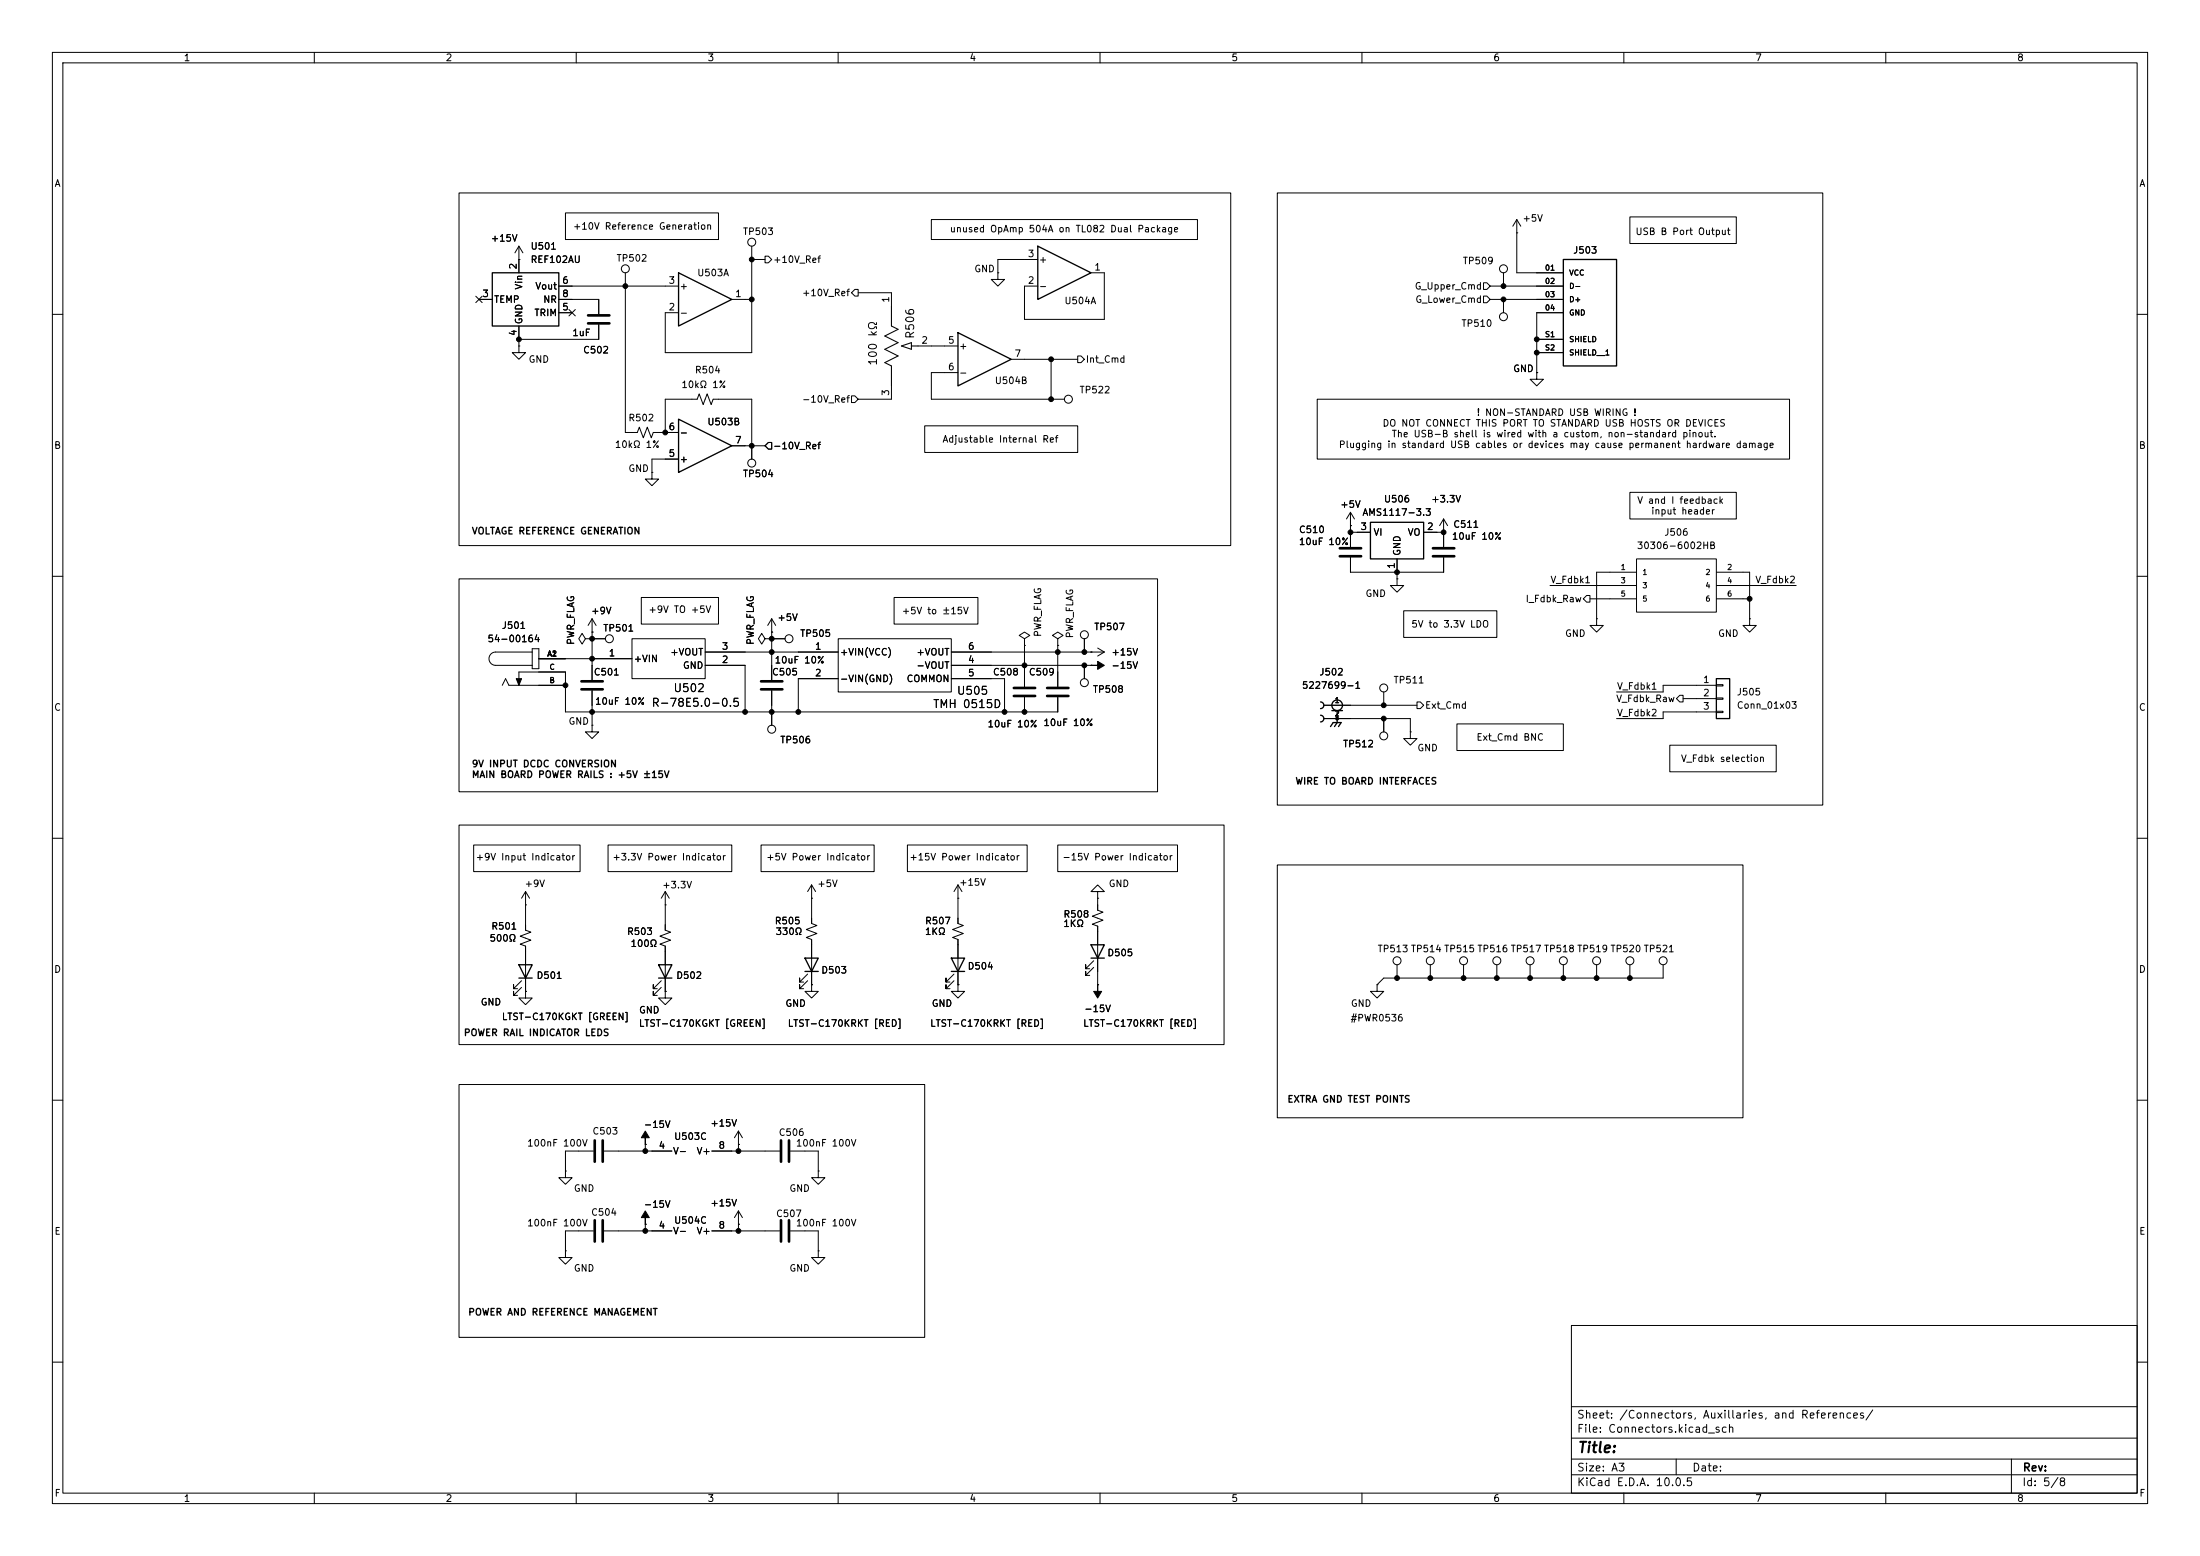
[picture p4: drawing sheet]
<svg xmlns="http://www.w3.org/2000/svg" width="420mm" height="297mm" viewBox="0 0 420 297" stroke-linecap="round" stroke-linejoin="round" font-family="sans-serif">
<g fill="none" stroke="#000" stroke-width=".19">
<path d="M10 10h400v277h-400zM12 12h396v273h-396zM60 10v2M110 10v2M160 10v2M210 10v2M260 10v2M310 10v2M360 10v2M87.6 36.8h147.3v67.3h-147.3zM243.8 36.8h104.2v116.9h-104.2zM90.8 56.5l1.2 1.3"/>
<path d="M91.4 57.2h2.6M92 56.5l-1.2 1.3M99.1 49.5h.1M99.1 47v5.1M99.1 47l-.8 1.3M99.1 47l.7 1.3M106.7 57.2h7.6v2.7M106.7 59.7h2.5M106.7 54.6h22.8M107.9 40.6h29.3v5.1h-29.3zM108.6 59.1l1.2 1.2M109.8 59.1l-1.2 1.2"/>
<path d="M119.4 52.1v30.5h2.3l.3-1.1 .8 2.1 .8-2.1 .7 2.1 .4-1h4.8M139.7 57.2h3.8M143.5 47v20.3h-16.5v-7.6h2.5M143.5 49.5h2.5M146 48.9h.7l.6 .6-.6 .7h-.7zM163.2 55.2h.6v1.3h-.6l-.6-.6zM163.8 55.9h6.4v2.5M177.8 41.9h50.8v3.8h-50.8zM190.5 52.1v1.2h-1.3l1.3 1.3 1.3-1.3h-1.3M190.5 52.1h.1M198.1 49.5h-7.6v2.6M208.3 52.1h2.5v8.9h-15.2v-6.4h2.5"/>
<path d="M283.2 56.5h.6l.7 .7-.7 .6h-.6zM283.2 54h.6l.7 .6-.7 .6h-.6zM284.5 57.2h13.9M284.5 54.6h13.9M287 52.1v2.5M287 57.2v2.5M289.6 44.5h.1M289.6 41.9l-.8 1.3M289.6 41.9l.7 1.3M289.6 41.9v10.2h8.8M298.4 59.7h-5v11.4M311.1 41.4h20.4v5.1h-20.4z"/>
<path d="M10 60h2M99.1 66v1.3h1.2l-1.2 1.3-1.3-1.3h1.3M99.1 66h.1M99.1 62.2v3.8M114.3 62v2.8h-15.2M162.6 75.6h.6l.6 .6-.6 .6h-.6zM170.2 73.7v2.5h-6.4M175.3 66h7.6M182.9 71.1h-5.1v5.1h25.4M193 68.6h12.7M200.7 68.6v7.6M205.7 67.9h.7l.6 .7-.6 .6h-.7z"/>
<path d="M251.5 76.2h90.1v11.4h-90.1zM293.4 71.1v1.3h-1.3l1.3 1.3 1.2-1.3h-1.2M293.4 71.1h.1M293.4 64.8h5M293.4 67.3h5M408 60h2M124.5 90.2v1.2h-1.3l1.3 1.3 1.2-1.3h-1.2M124.5 90.2h.1M127 82.6v-6.4h6.1l.4-1 .7 2 .8-2 .8 2 .3-1h7.4v11.4M129.5 87.6h-5v2.6M139.7 85.1h6.3M146 85.1l.7-.6h.6v1.2h-.6z"/>
<path d="M176.5 81.3h29.2v5.1h-29.2zM257.8 97.8v6.6M257.8 97.8l-.8 1.3M257.8 97.8l.8 1.3M275.6 99.1v5.3M275.6 99.1l-.8 1.2M275.6 99.1l.8 1.2M311.1 94h20.4v5.1h-20.4zM10 110h2M87.6 110.5h133.4v40.6h-133.4zM113 118.1l-.7 1.3M113 118.1l.8 1.3"/>
<path d="M113 118.1v11.7M122.4 114h14.8v5.1h-14.8zM147.3 118.1l-.7 1.3M147.3 118.1l.8 1.3M147.3 118.1v11.7M170.7 114h16v5.1h-16zM257.8 100.3h.1M257.8 101.6h3.8M257.8 106.4v2.8h17.8v-2.8M266.7 110.5v1.3h1.3l-1.3 1.2-1.3-1.2h1.3M266.7 110.5h.1M266.7 106.7v3.8"/>
<path d="M268 116.6h17.7v5.1h-17.7zM271.8 101.6h3.8M275.6 101.6h.1M295.9 111.8h16.5M302.9 113.7h.6v1.2h-.6l-.6-.6zM303.5 114.3h8.9M304.8 118.1v1.3h1.3l-1.3 1.3-1.3-1.3h1.3M304.8 118.1h.1M312.4 106.7h15.3v10.1h-15.3zM312.4 109.2h-7.6v8.9M327.7 109.2h6.3v8.9M327.7 111.8h15.2"/>
<path d="M327.7 114.3h6.3M334 118.1v1.3h1.3l-1.3 1.3-1.3-1.3h1.3M334 118.1h.1M408 110h2M95.9 130.8l.6-1.3 .7 1.3h10.7M99.1 130.8v-2.5h8.8v7.6h94v-2.8M101.6 124.5h-7a1.27 1.27 0 0 0-1.2 1.2 1.27 1.27 0 0 0 1.2 1.3h7M101.6 123.8h1.3v3.8h-1.3zM102.9 125.7h17.7M111.8 121.9l-.7-1-.6 1 .6 1 .7-1h1.2M113 121.9h.1M113 120.7h.1"/>
<path d="M113 138.4v1.3h-1.2l1.2 1.3 1.3-1.3h-1.3M113 138.4h.1M113 121.9h2.6M113 131.8v6.6M120.6 121.9h14v7.6h-14zM134.6 127h7.6v8.9M134.6 124.5h25.4M146 121.9l-.6-1-.6 1 .6 1 .6-1h1.3M147.3 120.7h.1M147.3 121.9h.1M147.3 131.8v6.6M147.3 121.9h2.6"/>
<path d="M160 121.9h21.6v10.2h-21.6zM160 129.5h-7.6v6.4M181.6 127h26.7M181.6 124.5h29.2M181.6 129.5h10.2v6.4M195.6 121.9l1-.6-1-.6-1 .6 1 .6v1.3M195.6 123.2h.1M195.6 123.2v7.9M195.6 133.1v2.8M201.9 121.9l1-.6-1-.6-1 .6 1 .6v1.3M201.9 123.2h.1M201.9 123.2v7.9"/>
<path d="M207 121.9v2.6M207 127v2.5M208.3 127h.1M208.3 124.5h.1M209.5 123.7l1.3 .8M210.8 124.5l-1.3 .7M252.7 134.6h17.8M252.7 137.2h16.5v2.5M264.2 132.1v2.5M264.2 137.2v2.5M269.2 139.7v1.3h1.3l-1.3 1.2-1.2-1.2h1.2M269.2 139.7h.1"/>
<path d="M270.5 134h.6l.7 .6-.7 .7h-.6zM278.1 138.2h20.3v5.1h-20.3zM320.7 132.7h.6v1.3h-.6l-.7-.6zM321.3 133.4h6.4M327.7 130.7h1.2v.2h-1.2zM327.7 133.2h1.2v.3h-1.2zM327.7 135.8h1.2v.2h-1.2zM327.7 130.8h-10.2v1.3h-8.9M327.7 135.9h-10.2v1.3h-8.9M10 160h2M87.6 157.5h146.1v41.9h-146.1zM318.8 142.2h20.3v5.1h-20.3z"/>
<path d="M408 160h2M90.4 161.3h20.3v5.1h-20.3zM100.3 172.7h.1M100.3 170.2v7.3l1 .4-2 .8 2 .8-2 .7 1 .4v8.6M100.3 170.2l-.7 1.3M100.3 170.2l.8 1.3M116.1 161.3h23.6v5.1h-23.6zM127 172.7h.1M127 170.2v7.3l1 .4-2 .8 2 .8-2 .7 1 .4v8.6M127 170.2l-.8 1.3M127 170.2l.8 1.3M145.3 161.3h21.6v5.1h-21.6z"/>
<path d="M154.9 168.9v7.4l1.1 .4-2.1 .7 2.1 .8-2.1 .7 1 .4v8.7M154.9 171.5h.1M154.9 168.9l-.7 1.3M154.9 168.9l.8 1.3M173.2 161.3h22.9v5.1h-22.9zM182.9 171.5h.1M182.9 168.9v7.4l1 .4-2 .7 2 .8-2 .7 1 .4v8.7M182.9 168.9l-.8 1.3M182.9 168.9l.7 1.3M201.9 161.3h22.9v5.1h-22.9zM209.5 171.5v2.2l1.1 .4-2.1 .8 2.1 .7-2.1 .8 1 .4v11.2M209.5 170.2h1.3l-1.3-1.3-1.2 1.3h1.2v1.3"/>
<path d="M209.5 171.5h.1M243.8 165.1h88.9v48.3h-88.9zM99.6 188.5l-1.6 1.5v-.8v.8h.8M99.6 187.2l-1.6 1.5v-.7v.7h.8M100.3 189.2v1.3h1.3l-1.3 1.3-1.2-1.3h1.2M100.3 189.2h.1M126.2 188.5l-1.5 1.5v-.8v.8h.8M126.2 187.2l-1.5 1.5v-.7v.7h.8M127 189.2v1.3h1.3l-1.3 1.3-1.3-1.3h1.3M127 189.2h.1M154.2 187.2l-1.5 1.5v-.7v.7h.7M154.2 185.9l-1.5 1.6v-.8v.8h.7"/>
<path d="M154.9 188v1.2h1.3l-1.3 1.3-1.2-1.3h1.2M154.9 188h.1M182.1 187.2l-1.5 1.5v-.7v.7h.8M182.1 185.9l-1.5 1.6v-.8v.8h.8M182.9 188v1.2h1.2l-1.2 1.3-1.3-1.3h1.3M182.9 188h.1M208.8 184.7l-1.5 1.5v-.8v.8h.7M208.8 183.4l-1.5 1.5v-.7v.7h.7M209.5 188h.1M262.9 188v1.2h1.3l-1.3 1.3-1.3-1.3h1.3M262.9 188h.1M266.7 184.2v2.5"/>
<path d="M273 184.2v2.5M279.4 184.2v2.5M285.7 184.2v2.5M292.1 184.2v2.5M298.4 184.2v2.5M304.8 184.2v2.5M311.1 184.2v2.5M317.5 184.2v2.5h-53.3l-1.3 1.3M10 210h2M87.6 207h88.9v48.3h-88.9zM113.3 219.7h-5.4v3.8M115.3 219.7h13"/>
<path d="M123.2 218.4h.1M123.2 218.4v1.3M135.9 219.7h12.9M141 218.4h.1M141 215.9l-.8 1.3M141 215.9l.7 1.3M141 215.9v3.8M150.9 219.7h5.3v3.8M408 210h2M107.9 238.8v1.2h1.3l-1.3 1.3-1.2-1.3h1.2M107.9 238.8h.1M107.9 223.5v1.3h1.3l-1.3 1.3-1.2-1.3h1.2"/>
<path d="M107.9 223.5h.1M113.3 234.9h-5.4v3.9M115.3 234.9h13M123.2 233.7h.1M123.2 233.7v1.2M135.9 234.9h12.9M141 233.7h.1M141 231.1v3.8M141 231.1l-.8 1.3M141 231.1l.7 1.3M150.9 234.9h5.3v3.9M156.2 238.8v1.2h-1.3l1.3 1.3 1.3-1.3h-1.3"/>
<path d="M156.2 238.8h.1M156.2 223.5v1.3h-1.3l1.3 1.3 1.3-1.3h-1.3M156.2 223.5h.1M300 253h108v32h-108zM10 260h2M300 278.5h108M300 274.5h108M300 268.5h108M320 278.5v3M384 278.5v6.5M408 260h2M60 285v2"/>
<path d="M110 285v2M160 285v2M210 285v2M260 285v2M300 281.5h108M310 285v2M360 285v2"/>
<circle cx="119.4" cy="51.3" r=".76"/>
<circle cx="143.5" cy="46.2" r=".76"/>
<circle cx="287" cy="51.3" r=".76"/>
<circle cx="204" cy="76.2" r=".76"/>
<circle cx="287" cy="60.5" r=".76"/>
<circle cx="143.5" cy="88.4" r=".76"/>
<circle cx="116.3" cy="121.9" r=".76"/>
<circle cx="147.3" cy="139.2" r=".76"/>
<circle cx="150.6" cy="121.9" r=".76"/>
<circle cx="207" cy="130.3" r=".76"/>
<circle cx="207" cy="121.2" r=".76"/>
<circle cx="264.2" cy="131.3" r=".76"/>
<circle cx="264.2" cy="140.5" r=".76"/>
<circle cx="266.7" cy="183.4" r=".76"/>
<circle cx="273.1" cy="183.4" r=".76"/>
<circle cx="279.4" cy="183.4" r=".76"/>
<circle cx="285.8" cy="183.4" r=".76"/>
<circle cx="292.1" cy="183.4" r=".76"/>
<circle cx="298.5" cy="183.4" r=".76"/>
<circle cx="304.8" cy="183.4" r=".76"/>
<circle cx="311.2" cy="183.4" r=".76"/>
<circle cx="317.5" cy="183.4" r=".76"/>
</g>
<g fill="none" stroke="#000" stroke-width=".51">
<path d="M112.3 61.7h4M112.3 60.2h4M255.8 104.6h4M255.8 106.2h4M273.6 104.6h4M273.6 106.2h4M111 130h4.1M111 131.6h4.1M145.3 130h4.1M145.3 131.6h4.1M193.5 131.3h4.1M193.5 132.8h4.1"/>
<path d="M199.9 131.3h4.1M199.9 132.8h4.1M113.5 217.7v4M115.1 217.7v4M149.1 217.7v4M150.6 217.7v4M113.5 232.9v4.1M115.1 232.9v4.1M149.1 232.9v4.1M150.6 232.9v4.1"/>
</g>
<g fill="#000" stroke="#000" stroke-width=".19">
<path d="M98.6 129.5h1l-.5 1.3zM208.3 127h1.2v-.8l1.3 .8-1.3 .8v-.8zM209.5 188v1.2h.8l-.8 1.3-.7-1.3h.7zM123.2 215.9l.8 1.3h-.8v1.2v-1.2h-.8zM123.2 231.1l.8 1.3h-.8v1.3v-1.3h-.8z"/>
<circle cx="119.4" cy="54.6" r=".46"/>
<circle cx="143.5" cy="57.2" r=".46"/>
<circle cx="143.5" cy="49.5" r=".46"/>
<circle cx="287" cy="57.2" r=".46"/>
<circle cx="287" cy="54.6" r=".46"/>
<circle cx="99.1" cy="64.8" r=".46"/>
<circle cx="200.7" cy="76.2" r=".46"/>
<circle cx="200.7" cy="68.6" r=".46"/>
<circle cx="293.4" cy="67.3" r=".46"/>
<circle cx="293.4" cy="64.8" r=".46"/>
<circle cx="127" cy="82.6" r=".46"/>
<circle cx="143.5" cy="85.1" r=".46"/>
<circle cx="257.8" cy="101.6" r=".46"/>
<circle cx="266.7" cy="109.2" r=".46"/>
<circle cx="275.6" cy="101.6" r=".46"/>
<circle cx="334" cy="114.3" r=".46"/>
<circle cx="107.9" cy="130.8" r=".46"/>
<circle cx="113" cy="125.7" r=".46"/>
<circle cx="113" cy="121.9" r=".46"/>
<circle cx="113" cy="135.9" r=".46"/>
<circle cx="142.2" cy="135.9" r=".46"/>
<circle cx="147.3" cy="124.5" r=".46"/>
<circle cx="147.3" cy="121.9" r=".46"/>
<circle cx="147.3" cy="135.9" r=".46"/>
<circle cx="152.4" cy="135.9" r=".46"/>
<circle cx="191.8" cy="135.9" r=".46"/>
<circle cx="195.6" cy="127" r=".46"/>
<circle cx="195.6" cy="135.9" r=".46"/>
<circle cx="201.9" cy="124.5" r=".46"/>
<circle cx="207" cy="127" r=".46"/>
<circle cx="207" cy="124.5" r=".46"/>
<circle cx="264.2" cy="137.2" r=".46"/>
<circle cx="264.2" cy="134.6" r=".46"/>
<circle cx="266.7" cy="186.7" r=".46"/>
<circle cx="273" cy="186.7" r=".46"/>
<circle cx="279.4" cy="186.7" r=".46"/>
<circle cx="285.7" cy="186.7" r=".46"/>
<circle cx="292.1" cy="186.7" r=".46"/>
<circle cx="298.4" cy="186.7" r=".46"/>
<circle cx="304.8" cy="186.7" r=".46"/>
<circle cx="311.1" cy="186.7" r=".46"/>
<circle cx="123.2" cy="219.7" r=".46"/>
<circle cx="141" cy="219.7" r=".46"/>
<circle cx="123.2" cy="234.9" r=".46"/>
<circle cx="141" cy="234.9" r=".46"/>
</g>
<g fill="none" stroke="#000" stroke-width=".25">
<path d="M94 52.1h12.7v10.1h-12.7zM129.5 52.1l10.2 5.1-10.2 5zM198.1 47l10.2 5.1-10.2 5.1zM298.4 49.5h10.2v20.4h-10.2zM182.9 63.5l10.1 5.1-10.1 5.1zM129.5 80l10.2 5.1-10.2 5.1zM261.6 99.7h10.2v7h-10.2zM252.1 134a.64 .64 0 0 1 .6 .6 .64 .64 0 0 1-.6 .7M252.1 136.5a.64 .64 0 0 1 .6 .7 .64 .64 0 0 1-.6 .6M254 138.7l.5-.8h1.5l-.5 .8M254.3 135.6h2M255.3 135.6v2.3l-.5 .8"/>
<path d="M327.7 129.5h2.5v7.7h-2.5zM99.1 184.2h2.5l-1.3 2.5zM99.1 186.7h2.5M125.7 184.2h2.6l-1.3 2.5zM125.7 186.7h2.6M153.7 182.9h2.5l-1.3 2.5zM153.7 185.4h2.5M181.6 182.9h2.5l-1.2 2.5zM181.6 185.4h2.5M208.3 180.3h2.5l-1.3 2.6zM208.3 182.9h2.5"/>
<circle cx="255.3" cy="137.2" r=".25"/>
<circle cx="255.3" cy="134.6" r="1.02"/>
</g>
<path d="M170.2 58.4v3.8l1.2 .7-2.5 1.2 2.5 1.3-2.5 1.3 2.5 1.2-2.5 1.3 1.3 .7v3.8M172.1 66l1.9-.6v1.3zM174 66h1.3" fill="none" stroke="#000" stroke-width=".2"/>
<text font-size="2" x="301" y="277.8">Title:</text>
<g font-size="1.5">
<text x="174.9" y="64.8" transform="rotate(-90 174.9 64.8)">R506</text>
<text x="167.8" y="69.9" transform="rotate(-90 167.8 69.9)">100 kΩ</text>
<text x="124.3" y="135.3">R-78E5.0-0.5</text>
<text x="128.4" y="132.5">U502</text>
<text x="178" y="135.5">TMH 0515D</text>
<text x="182.5" y="133">U505</text>
<text x="300.9" y="273.8">File: Connectors.kicad_sch</text>
<text x="300.9" y="271.1">Sheet: /Connectors, Auxillaries, and References/</text>
<text x="300.9" y="281.2">Size: A3</text>
<text x="322.9" y="281.2">Date:</text>
<text x="386" y="281.2">Rev:</text>
<text x="300.9" y="284">KiCad E.D.A. 10.0.5</text>
<text x="385.9" y="284">Id: 5/8</text>
</g>
<g font-size="1.3">
<text x="35" y="12">1</text>
<text x="85" y="12">2</text>
<text x="135" y="12">3</text>
<text x="185" y="12">4</text>
<text x="235" y="12">5</text>
<text x="285" y="12">6</text>
<text x="335" y="12">7</text>
<text x="385" y="12">8</text>
<text x="10.3" y="36">A</text>
<text x="408.3" y="36">A</text>
<text x="93.6" y="46.4">+15V</text>
<text x="101.2" y="48">U501</text>
<text x="109.3" y="44.1">+10V Reference Generation</text>
<text x="141.7" y="45.2">TP503</text>
<text x="181.2" y="44.7">unused OpAmp 504A on TL082 Dual Package</text>
<text x="290.5" y="42.6">+5V</text>
<text x="312.1" y="45.2">USB B Port Output</text>
<text x="98.9" y="51.5" transform="rotate(-90 98.9 51.5)">2</text>
<text x="101.2" y="50.5">REF102AU</text>
<text x="117.6" y="50.2">TP502</text>
<text x="133" y="53">U503A</text>
<text x="147.5" y="50.5">+10V_Ref</text>
<text x="185.9" y="52.3">GND</text>
<text x="196.1" y="49.4">3</text>
<text x="198.2" y="50.5">+</text>
<text x="208.8" y="51.9">1</text>
<text x="279.1" y="50.7">TP509</text>
<text x="300.2" y="48.7">J503</text>
<text x="92" y="57">3</text>
<text x="94.2" y="58.1">TEMP</text>
<text x="100" y="55.4" transform="rotate(-90 100 55.4)">Vin</text>
<text x="102.1" y="55.6">Vout</text>
<text x="103.6" y="58.1">NR</text>
<text x="107.2" y="59.6">5</text>
<text x="107.2" y="54.5">6</text>
<text x="107.2" y="57">8</text>
<text x="127.5" y="59.6">2</text>
<text x="127.5" y="54.5">3</text>
<text x="129.6" y="55.6">+</text>
<text x="140.2" y="57">1</text>
<text x="153" y="56.8">+10V_Ref</text>
<text x="170" y="57.9" transform="rotate(-90 170 57.9)">1</text>
<text x="196.1" y="54.5">2</text>
<text x="198.2" y="55.6">-</text>
<text x="203.1" y="58.4">U504A</text>
<text x="270" y="55.6">G_Upper_Cmd</text>
<text x="270.1" y="58.1">G_Lower_Cmd</text>
<text x="98.9" y="64.2" transform="rotate(-90 98.9 64.2)">4</text>
<text x="100" y="62" transform="rotate(-90 100 62)">GND</text>
<text x="101.9" y="60.7">TRIM</text>
<text x="109.1" y="64.5">1uF</text>
<text x="129.6" y="60.7">-</text>
<text x="175.8" y="65.9">2</text>
<text x="180.9" y="65.9">5</text>
<text x="278.9" y="62.7">TP510</text>
<text x="100.8" y="69.5">GND</text>
<text x="111.2" y="67.8">C502</text>
<text x="132.6" y="71.6">R504</text>
<text x="180.9" y="71">6</text>
<text x="183" y="67">+</text>
<text x="193.6" y="68.4">7</text>
<text x="207.2" y="69.5">Int_Cmd</text>
<text x="288.8" y="71.3">GND</text>
<text x="130" y="74.4">10kΩ 1%</text>
<text x="153" y="77.2">-10V_Ref</text>
<text x="170" y="75.7" transform="rotate(-90 170 75.7)">3</text>
<text x="183" y="72.1">-</text>
<text x="189.8" y="73.6">U504B</text>
<text x="206" y="75.4">TP522</text>
<text x="119.9" y="80.7">R502</text>
<text x="127.5" y="82.4">6</text>
<text x="129.6" y="83.5">-</text>
<text x="134.9" y="81.5">U503B</text>
<text x="263.8" y="81.7">DO NOT CONNECT THIS PORT TO STANDARD USB HOSTS OR DEVICES</text>
<text x="265.6" y="83.8">The USB-B shell is wired with a custom, non-standard pinout.</text>
<text x="281.8" y="79.7">! NON-STANDARD USB WIRING !</text>
<text x="10.2" y="86">B</text>
<text x="117.3" y="85.8">10kΩ 1%</text>
<text x="127.5" y="87.5">5</text>
<text x="129.6" y="88.6">+</text>
<text x="140.2" y="85">7</text>
<text x="147.5" y="86.1">-10V_Ref</text>
<text x="179.8" y="84.8">Adjustable Internal Ref</text>
<text x="255.5" y="85.8">Plugging in standard USB cables or devices may cause permanent hardware damage</text>
<text x="408.2" y="86">B</text>
<text x="119.9" y="90.4">GND</text>
<text x="141.7" y="91.4">TP504</text>
<text x="255.8" y="97.2">+5V</text>
<text x="259.6" y="101.5">3</text>
<text x="260" y="98.8">AMS1117-3.3</text>
<text x="264.1" y="96.2">U506</text>
<text x="272.3" y="101.5">2</text>
<text x="273.1" y="96.2">+3.3V</text>
<text x="277.3" y="101">C511</text>
<text x="312.4" y="96.5">V and I feedback</text>
<text x="315.1" y="98.5">input header</text>
<text x="90" y="102.3">VOLTAGE REFERENCE GENERATION</text>
<text x="247.9" y="104.3">10uF 10%</text>
<text x="247.9" y="102.1">C510</text>
<text x="262.1" y="102.6">VI</text>
<text x="267.7" y="106.2" transform="rotate(-90 267.7 106.2)">GND</text>
<text x="268.6" y="102.6">VO</text>
<text x="277.1" y="103.3">10uF 10%</text>
<text x="312.4" y="105.1">30306-6002HB</text>
<text x="317.6" y="102.6">J506</text>
<text x="266.6" y="108.7" transform="rotate(-90 266.6 108.7)">1</text>
<text x="295.9" y="111.6">V_Fdbk1</text>
<text x="335" y="111.6">V_Fdbk2</text>
<text x="112.7" y="117.5">+9V</text>
<text x="123.7" y="117.3">+9V TO +5V</text>
<text x="148.3" y="118.8">+5V</text>
<text x="172.1" y="117.6">+5V to ±15V</text>
<text x="260.6" y="114.2">GND</text>
<text x="291.1" y="115.3">I_Fdbk_Raw</text>
<text x="93" y="122.9">54-00164</text>
<text x="95.7" y="120.3">J501</text>
<text x="109.9" y="123.2" transform="rotate(-90 109.9 123.2)">PWR_FLAG</text>
<text x="115" y="120.9">TP501</text>
<text x="116.1" y="125.6">1</text>
<text x="127.8" y="125.4">+VOUT</text>
<text x="137.7" y="124.3">3</text>
<text x="144.2" y="123.2" transform="rotate(-90 144.2 123.2)">PWR_FLAG</text>
<text x="152.6" y="121.9">TP505</text>
<text x="155.5" y="124.3">1</text>
<text x="160.2" y="125.4">+VIN(VCC)</text>
<text x="174.8" y="125.4">+VOUT</text>
<text x="184.7" y="124.3">6</text>
<text x="199.1" y="121.7" transform="rotate(-90 199.1 121.7)">PWR_FLAG</text>
<text x="205.2" y="121.9" transform="rotate(-90 205.2 121.9)">PWR_FLAG</text>
<text x="208.8" y="120.6">TP507</text>
<text x="212.1" y="125.4">+15V</text>
<text x="269.3" y="120.1">5V to 3.3V LDO</text>
<text x="298.7" y="121.9">GND</text>
<text x="327.9" y="121.9">GND</text>
<text x="113.2" y="129.2">C501</text>
<text x="120.9" y="126.7">+VIN</text>
<text x="130.3" y="128">GND</text>
<text x="137.7" y="126.9">2</text>
<text x="147.3" y="129.2">C505</text>
<text x="147.8" y="126.9">10uF 10%</text>
<text x="155.5" y="129.4">2</text>
<text x="160.2" y="130.5">-VIN(GND)</text>
<text x="173" y="130.5">COMMON</text>
<text x="174.8" y="128">-VOUT</text>
<text x="184.7" y="126.9">4</text>
<text x="184.7" y="129.4">5</text>
<text x="189.4" y="129.2">C508</text>
<text x="196.3" y="129.2">C509</text>
<text x="212.1" y="128">-15V</text>
<text x="248.4" y="131.8">5227699-1</text>
<text x="251.8" y="129.2">J502</text>
<text x="265.9" y="130.8">TP511</text>
<text x="308.6" y="132">V_Fdbk1</text>
<text x="325" y="130.7">1</text>
<text x="10.2" y="136">C</text>
<text x="113.5" y="134.8">10uF 10%</text>
<text x="208.5" y="132.5">TP508</text>
<text x="271.9" y="135.6">Ext_Cmd</text>
<text x="308.4" y="134.3">V_Fdbk_Raw</text>
<text x="308.6" y="137">V_Fdbk2</text>
<text x="325" y="133.2">2</text>
<text x="325" y="135.8">3</text>
<text x="331.5" y="133">J505</text>
<text x="331.5" y="135.6">Conn_01x03</text>
<text x="408.2" y="136">C</text>
<text x="108.4" y="138.6">GND</text>
<text x="148.8" y="142.2">TP506</text>
<text x="188.4" y="139.1">10uF 10%</text>
<text x="199.1" y="138.9">10uF 10%</text>
<text x="256.3" y="142.9">TP512</text>
<text x="270.5" y="143.7">GND</text>
<text x="281.8" y="141.7">Ext_Cmd BNC</text>
<text x="90" y="146.8">9V INPUT DCDC CONVERSION</text>
<text x="90" y="148.8">MAIN BOARD POWER RAILS : +5V ±15V</text>
<text x="320.8" y="145.7">V_Fdbk selection</text>
<text x="247.2" y="150.1">WIRE TO BOARD INTERFACES</text>
<text x="90.7" y="164.5">+9V Input Indicator</text>
<text x="116.8" y="164.5">+3.3V Power Indicator</text>
<text x="146.2" y="164.5">+5V Power Indicator</text>
<text x="173.5" y="164.5">+15V Power Indicator</text>
<text x="202.7" y="164.5">-15V Power Indicator</text>
<text x="100" y="169.6">+9V</text>
<text x="126.3" y="169.9">+3.3V</text>
<text x="155.9" y="169.6">+5V</text>
<text x="183" y="169.4">+15V</text>
<text x="211.6" y="169.6">GND</text>
<text x="93.7" y="177.7">R501</text>
<text x="119.6" y="178.8">R503</text>
<text x="147.8" y="176.7">R505</text>
<text x="148" y="178.8">330Ω</text>
<text x="176.5" y="178.8">1KΩ</text>
<text x="176.5" y="176.7">R507</text>
<text x="202.9" y="177.2">1KΩ</text>
<text x="202.9" y="175.5">R508</text>
<text x="10.2" y="186">D</text>
<text x="93.3" y="180">500Ω</text>
<text x="120.3" y="181">100Ω</text>
<text x="184.6" y="185.4">D504</text>
<text x="211.3" y="182.8">D505</text>
<text x="262.9" y="182.1">TP513 TP514 TP515 TP516 TP517 TP518 TP519 TP520 TP521</text>
<text x="408.2" y="186">D</text>
<text x="102.3" y="187.1">D501</text>
<text x="129" y="187.1">D502</text>
<text x="156.7" y="186.1">D503</text>
<text x="91.7" y="192.2">GND</text>
<text x="95.7" y="195">LTST-C170KGKT [GREEN]</text>
<text x="121.9" y="196.3">LTST-C170KGKT [GREEN]</text>
<text x="121.9" y="193.7">GND</text>
<text x="149.8" y="192.5">GND</text>
<text x="150.3" y="196.3">LTST-C170KRKT [RED]</text>
<text x="177.5" y="196.3">LTST-C170KRKT [RED]</text>
<text x="177.8" y="192.5">GND</text>
<text x="206.7" y="196.3">LTST-C170KRKT [RED]</text>
<text x="206.9" y="193.5">-15V</text>
<text x="257.7" y="195.3">#PWR0536</text>
<text x="257.8" y="192.5">GND</text>
<text x="88.4" y="198.1">POWER RAIL INDICATOR LEDS</text>
<text x="122.8" y="215.6">-15V</text>
<text x="135.5" y="215.3">+15V</text>
<text x="245.7" y="210.8">EXTRA GND TEST POINTS</text>
<text x="100.5" y="219.1">100nF 100V</text>
<text x="113" y="216.9">C503</text>
<text x="125.6" y="219.6">4</text>
<text x="128.4" y="220.7">V-</text>
<text x="128.6" y="217.9">U503C</text>
<text x="132.9" y="220.7">V+</text>
<text x="137.1" y="219.6">8</text>
<text x="148.6" y="217.1">C506</text>
<text x="151.8" y="219.1">100nF 100V</text>
<text x="109.4" y="227.8">GND</text>
<text x="150.6" y="227.8">GND</text>
<text x="112.7" y="232.4">C504</text>
<text x="122.8" y="230.8">-15V</text>
<text x="128.6" y="233.9">U504C</text>
<text x="135.5" y="230.6">+15V</text>
<text x="148" y="232.6">C507</text>
<text x="10.3" y="236">E</text>
<text x="100.5" y="234.4">100nF 100V</text>
<text x="125.6" y="234.8">4</text>
<text x="128.4" y="235.9">V-</text>
<text x="132.9" y="235.9">V+</text>
<text x="137.1" y="234.8">8</text>
<text x="151.8" y="234.4">100nF 100V</text>
<text x="408.3" y="236">E</text>
<text x="109.4" y="243">GND</text>
<text x="150.6" y="243">GND</text>
<text x="89.3" y="251.4">POWER AND REFERENCE MANAGEMENT</text>
<text x="10.3" y="286">F</text>
<text x="35" y="287">1</text>
<text x="85" y="287">2</text>
<text x="135" y="287">3</text>
<text x="185" y="287">4</text>
<text x="235" y="287">5</text>
<text x="285" y="287">6</text>
<text x="335" y="287">7</text>
<text x="385" y="287">8</text>
<text x="408.3" y="286">F</text>
</g>
<g font-size="1">
<text x="294.8" y="51.9">01</text>
<text x="299.5" y="52.8">VCC</text>
<text x="294.8" y="54.4">02</text>
<text x="294.8" y="57">03</text>
<text x="294.8" y="59.5">04</text>
<text x="299.5" y="55.4">D-</text>
<text x="299.5" y="57.9">D+</text>
<text x="294.8" y="64.6">S1</text>
<text x="299.5" y="60.5">GND</text>
<text x="299.5" y="65.5">SHIELD</text>
<text x="294.8" y="67.1">S2</text>
<text x="299.5" y="68.1">SHIELD__1</text>
<text x="309.3" y="109">1</text>
<text x="309.3" y="111.6">3</text>
<text x="313.4" y="110">1</text>
<text x="313.4" y="112.5">3</text>
<text x="325.5" y="110">2</text>
<text x="325.5" y="112.5">4</text>
<text x="329.6" y="109">2</text>
<text x="329.6" y="111.6">4</text>
<text x="309.3" y="114.1">5</text>
<text x="313.4" y="115.1">5</text>
<text x="325.5" y="115.1">6</text>
<text x="329.6" y="114.1">6</text>
<text x="104.4" y="125.5">A1</text>
<text x="105.3" y="125.5">2</text>
<text x="104.8" y="130.6">B</text>
<text x="104.8" y="128.1">C</text>
<text x="254.7" y="134.4">1</text>
<text x="254.7" y="137">2</text>
</g>
</svg>
